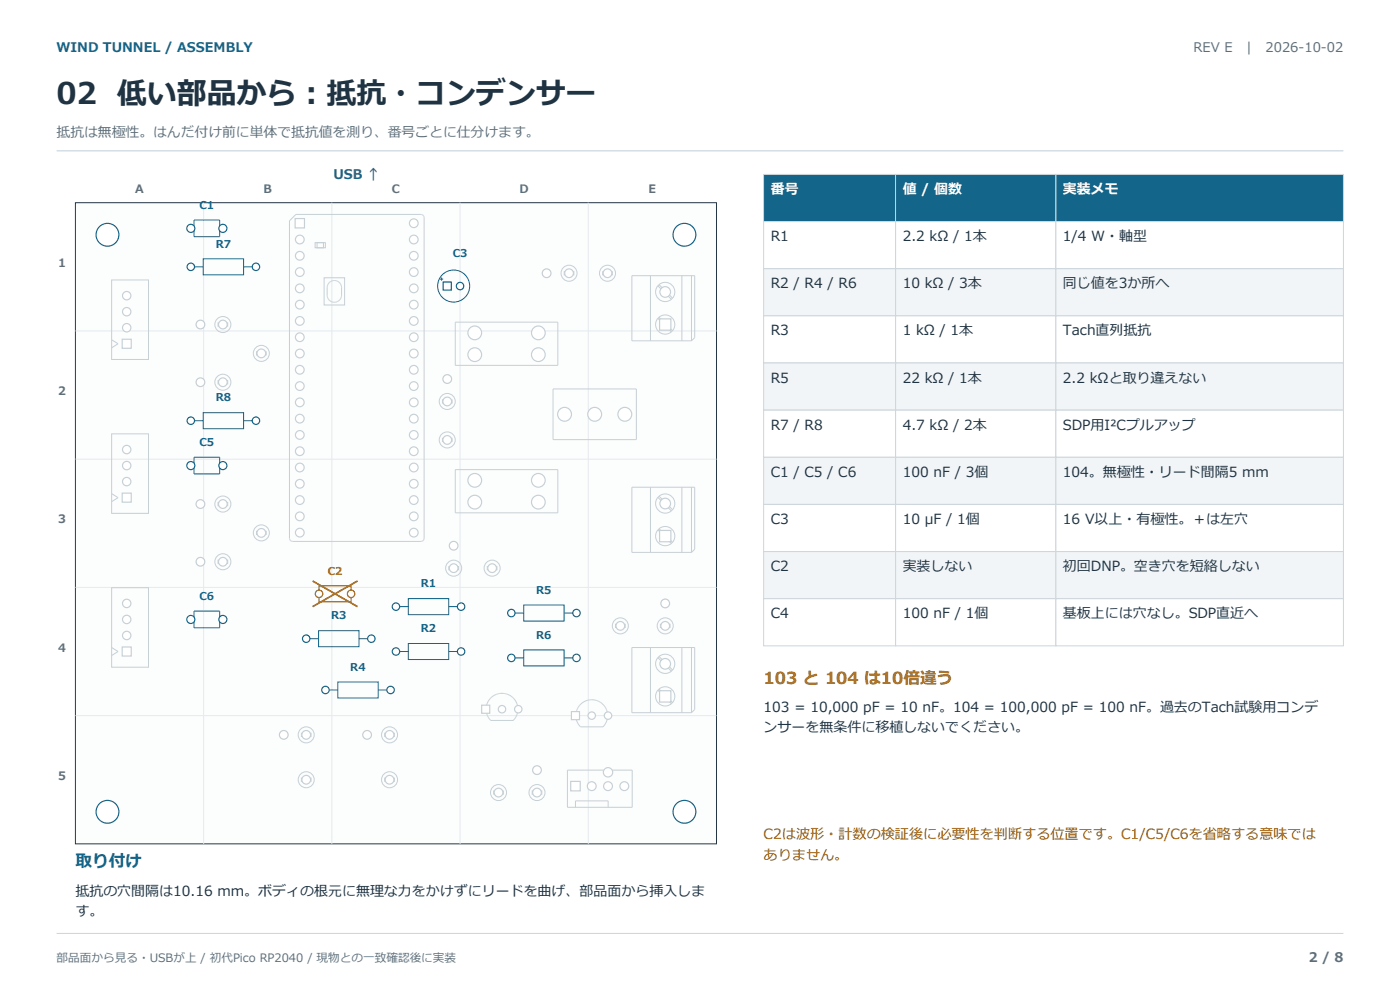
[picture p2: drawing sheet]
<svg xmlns="http://www.w3.org/2000/svg" width="297mm" height="210mm" viewBox="0 0 297 210" stroke-linecap="round" stroke-linejoin="round" font-family="sans-serif">
<path d="M12 32h273" fill="none" stroke="#bfcfd9" stroke-width=".21"/>
<path d="M16 43h136v136h-136z" fill-rule="evenodd" fill="#fcfdfd" stroke="#263743" stroke-width=".21"/>
<path d="M43.2 43v136M70.4 43v136M97.6 43v136M124.8 43v136M16 70.2h136M16 97.4h136M16 124.6h136M16 151.8h136" fill="none" stroke="#e4eaee" stroke-width=".21"/>
<path d="M41.2 46.7h5.4v3.5h-5.4z" fill="none" stroke="#14658a" stroke-width=".21"/>
<g fill="#fff" stroke="#14658a" stroke-width=".25">
<circle cx="40.5" cy="48.4" r=".86"/>
<circle cx="47.3" cy="48.4" r=".86"/>
</g>
<path d="M67.7 124.3h6.8v3.4h-6.8z" fill="none" stroke="#9c5900" stroke-width=".21"/>
<g fill="#fff" stroke="#9c5900" stroke-width=".25">
<circle cx="67.7" cy="126" r=".79"/>
<circle cx="74.5" cy="126" r=".79"/>
</g>
<path d="M66.3 123.2l9.5 5.5M75.8 123.2l-9.5 5.5" fill="none" stroke="#9c5900" stroke-width=".35"/>
<g fill="none" stroke="#14658a" stroke-width=".21">
<path d="M93.3 59.2h.7M93.7 58.9v.6"/>
<circle cx="96.2" cy="60.7" r="3.4"/>
</g>
<g fill="#fff" stroke="#14658a" stroke-width=".25">
<path d="M94 59.8h1.7v1.7h-1.7z" fill-rule="evenodd"/>
<circle cx="97.6" cy="60.7" r=".79"/>
</g>
<path d="M41.2 97h5.4v3.5h-5.4z" fill="none" stroke="#14658a" stroke-width=".21"/>
<g fill="#fff" stroke="#14658a" stroke-width=".25">
<circle cx="40.5" cy="98.8" r=".86"/>
<circle cx="47.3" cy="98.8" r=".86"/>
</g>
<path d="M41.2 129.6h5.4v3.6h-5.4z" fill="none" stroke="#14658a" stroke-width=".21"/>
<g fill="#fff" stroke="#14658a" stroke-width=".25">
<circle cx="40.5" cy="131.4" r=".86"/>
<circle cx="47.3" cy="131.4" r=".86"/>
</g>
<path d="M96.6 68.3h21.7v9.2h-21.7z" fill="none" stroke="#c7d0d5" stroke-width=".21"/>
<g fill="#fff" stroke="#c7d0d5" stroke-width=".25">
<circle cx="100.7" cy="70.6" r="1.46"/>
<circle cx="100.7" cy="75.2" r="1.46"/>
<circle cx="114.2" cy="70.6" r="1.46"/>
<circle cx="114.2" cy="75.2" r="1.46"/>
</g>
<path d="M96.6 99.6h21.7v9.2h-21.7z" fill="none" stroke="#c7d0d5" stroke-width=".21"/>
<g fill="#fff" stroke="#c7d0d5" stroke-width=".25">
<circle cx="100.7" cy="101.9" r="1.46"/>
<circle cx="100.7" cy="106.5" r="1.46"/>
<circle cx="114.2" cy="101.9" r="1.46"/>
<circle cx="114.2" cy="106.5" r="1.46"/>
</g>
<g fill="#fff" stroke="#c5cdd2" stroke-width=".25">
<circle cx="42.5" cy="81.1" r=".92"/>
<circle cx="42.5" cy="106.9" r=".92"/>
<circle cx="42.5" cy="119.2" r=".92"/>
<circle cx="94.9" cy="80.4" r=".92"/>
<circle cx="96.2" cy="115.8" r=".92"/>
<circle cx="60.2" cy="155.9" r=".92"/>
<circle cx="77.9" cy="155.9" r=".92"/>
<circle cx="113.9" cy="163.4" r=".92"/>
<circle cx="116" cy="58" r=".92"/>
<circle cx="141.1" cy="128" r=".92"/>
<circle cx="42.5" cy="68.8" r=".92"/>
</g>
<g fill="#fff" stroke="#14658a" stroke-width=".25">
<circle cx="22.8" cy="49.8" r="2.42"/>
<circle cx="145.2" cy="49.8" r="2.42"/>
<circle cx="22.8" cy="172.2" r="2.42"/>
<circle cx="145.2" cy="172.2" r="2.42"/>
</g>
<g fill="none" stroke="#c7d0d5" stroke-width=".21">
<path d="M134 58.5h13.4v13.1l-.7 .7h-12.7zM138 58.5v13.8M144.7 58.5v13.8M146.7 58.5v13.8M139.6 60.6l2.8 2.9M139.6 67.5l2.8 2.9M139.8 60.4l2.9 2.8M139.8 67.3l2.9 2.8"/>
<circle cx="141.1" cy="68.8" r="2.04"/>
<circle cx="141.1" cy="61.9" r="2.04"/>
</g>
<g fill="#fff" stroke="#c7d0d5" stroke-width=".25">
<path d="M139.9 67.6h2.4v2.4h-2.4z" fill-rule="evenodd"/>
<circle cx="141.1" cy="61.9" r="1.13"/>
</g>
<g fill="none" stroke="#c7d0d5" stroke-width=".21">
<path d="M134 103.4h13.4v13.1l-.7 .7h-12.7zM138 103.4v13.8M139.6 105.5l2.8 2.9M139.6 112.4l2.8 2.9M139.8 105.3l2.9 2.8M139.8 112.2l2.9 2.8M144.7 103.4v13.8M146.7 103.4v13.8"/>
<circle cx="141.1" cy="113.7" r="2.04"/>
<circle cx="141.1" cy="106.8" r="2.04"/>
</g>
<g fill="#fff" stroke="#c7d0d5" stroke-width=".25">
<path d="M139.9 112.5h2.4v2.4h-2.4z" fill-rule="evenodd"/>
<circle cx="141.1" cy="106.8" r="1.13"/>
</g>
<path d="M23.7 59.4h7.8v16.9h-7.8zM23.7 72.1l1.3 .8-1.3 .9" fill="none" stroke="#c7d0d5" stroke-width=".21"/>
<g fill="#fff" stroke="#c7d0d5" stroke-width=".25">
<path d="M25.9 72h1.9v1.9h-1.9z" fill-rule="evenodd"/>
<circle cx="26.9" cy="69.5" r=".89"/>
<circle cx="26.9" cy="66.1" r=".89"/>
<circle cx="26.9" cy="62.7" r=".89"/>
</g>
<path d="M23.7 92h7.8v16.9h-7.8zM23.7 104.7l1.3 .9-1.3 .8" fill="none" stroke="#c7d0d5" stroke-width=".21"/>
<g fill="#fff" stroke="#c7d0d5" stroke-width=".25">
<path d="M25.9 104.6h1.9v1.9h-1.9z" fill-rule="evenodd"/>
<circle cx="26.9" cy="102.2" r=".89"/>
<circle cx="26.9" cy="98.8" r=".89"/>
<circle cx="26.9" cy="95.4" r=".89"/>
</g>
<path d="M23.7 124.7h7.8v16.8h-7.8zM23.7 137.3l1.3 .9-1.3 .8" fill="none" stroke="#c7d0d5" stroke-width=".21"/>
<g fill="#fff" stroke="#c7d0d5" stroke-width=".25">
<path d="M25.9 137.2h1.9v2h-1.9z" fill-rule="evenodd"/>
<circle cx="26.9" cy="134.8" r=".89"/>
<circle cx="26.9" cy="131.4" r=".89"/>
<circle cx="26.9" cy="128" r=".89"/>
</g>
<g fill="none" stroke="#c7d0d5" stroke-width=".21">
<path d="M134 137.4h13.4v13.1l-.7 .7h-12.7zM138 137.4v13.8M139.6 139.5l2.8 2.9M139.8 139.3l2.9 2.8M144.7 137.4v13.8M146.7 137.4v13.8M139.6 146.4l2.8 2.9M139.8 146.2l2.9 2.8"/>
<circle cx="141.1" cy="140.8" r="2.04"/>
<circle cx="141.1" cy="147.7" r="2.04"/>
</g>
<g fill="#fff" stroke="#c7d0d5" stroke-width=".25">
<path d="M139.9 146.5h2.4v2.4h-2.4z" fill-rule="evenodd"/>
<circle cx="141.1" cy="140.8" r="1.13"/>
</g>
<path d="M122.1 171.2v-1.3h6.9v1.3M128.1 163.4h-7.7v7.8h13.7v-7.8h-4.2" fill="none" stroke="#c7d0d5" stroke-width=".21"/>
<g fill="#fff" stroke="#c7d0d5" stroke-width=".25">
<path d="M121.1 165.8h2v2h-2z" fill-rule="evenodd"/>
<circle cx="129" cy="163.8" r=".99"/>
<circle cx="125.5" cy="166.8" r=".94"/>
<circle cx="129" cy="166.8" r=".94"/>
<circle cx="132.4" cy="166.8" r=".94"/>
</g>
<path d="M123.1 149.5a3.4 3.4 0 0 1 4.8-.1 3.4 3.4 0 0 1 0 4.8h-4.7a3.3 3.3 0 0 1-.1-4.7z" fill="none" stroke="#c7d0d5" stroke-width=".21"/>
<g fill="#fff" stroke="#c7d0d5" stroke-width=".25">
<path d="M121.2 150.9h1.7v1.8h-1.7z" fill-rule="evenodd"/>
<circle cx="125.5" cy="151.8" r=".79"/>
<circle cx="129" cy="151.8" r=".79"/>
</g>
<path d="M104.1 152.8a3.4 3.4 0 0 1 0-4.7 3.4 3.4 0 0 1 4.8 0 3.4 3.4 0 0 1 0 4.7M104.1 152.8h4.8" fill="none" stroke="#c7d0d5" stroke-width=".21"/>
<g fill="#fff" stroke="#c7d0d5" stroke-width=".25">
<path d="M102.2 149.6h1.7v1.7h-1.7z" fill-rule="evenodd"/>
<circle cx="106.5" cy="150.4" r=".79"/>
<circle cx="109.9" cy="150.4" r=".79"/>
</g>
<path d="M84 128.7h2.6M86.6 127h8.6v3.4h-8.6zM95.2 128.7h2.6" fill="none" stroke="#14658a" stroke-width=".21"/>
<g fill="#fff" stroke="#14658a" stroke-width=".25">
<circle cx="84" cy="128.7" r=".79"/>
<circle cx="97.8" cy="128.7" r=".79"/>
</g>
<path d="M84 138.2h2.6M86.6 136.5h8.6v3.4h-8.6zM95.2 138.2h2.6" fill="none" stroke="#14658a" stroke-width=".21"/>
<g fill="#fff" stroke="#14658a" stroke-width=".25">
<circle cx="84" cy="138.2" r=".79"/>
<circle cx="97.8" cy="138.2" r=".79"/>
</g>
<path d="M65 135.5h2.6M67.6 133.8h8.6v3.4h-8.6zM76.2 135.5h2.6" fill="none" stroke="#14658a" stroke-width=".21"/>
<g fill="#fff" stroke="#14658a" stroke-width=".25">
<circle cx="65" cy="135.5" r=".79"/>
<circle cx="78.8" cy="135.5" r=".79"/>
</g>
<path d="M69 146.4h2.7M71.7 144.7h8.5v3.4h-8.5zM80.2 146.4h2.7" fill="none" stroke="#14658a" stroke-width=".21"/>
<g fill="#fff" stroke="#14658a" stroke-width=".25">
<circle cx="69" cy="146.4" r=".79"/>
<circle cx="82.9" cy="146.4" r=".79"/>
</g>
<path d="M108.5 130h2.6M111.1 128.3h8.6v3.4h-8.6zM119.7 130h2.6" fill="none" stroke="#14658a" stroke-width=".21"/>
<g fill="#fff" stroke="#14658a" stroke-width=".25">
<circle cx="108.5" cy="130" r=".79"/>
<circle cx="122.3" cy="130" r=".79"/>
</g>
<path d="M108.5 139.6h2.6M111.1 137.9h8.6v3.4h-8.6zM119.7 139.6h2.6" fill="none" stroke="#14658a" stroke-width=".21"/>
<g fill="#fff" stroke="#14658a" stroke-width=".25">
<circle cx="108.5" cy="139.6" r=".79"/>
<circle cx="122.3" cy="139.6" r=".79"/>
</g>
<path d="M40.5 56.6h2.6M43.1 54.9h8.6v3.4h-8.6zM51.7 56.6h2.6" fill="none" stroke="#14658a" stroke-width=".21"/>
<g fill="#fff" stroke="#14658a" stroke-width=".25">
<circle cx="40.5" cy="56.6" r=".79"/>
<circle cx="54.3" cy="56.6" r=".79"/>
</g>
<path d="M40.5 89.2h2.6M43.1 87.5h8.6v3.4h-8.6zM51.7 89.2h2.6" fill="none" stroke="#14658a" stroke-width=".21"/>
<g fill="#fff" stroke="#14658a" stroke-width=".25">
<circle cx="40.5" cy="89.2" r=".79"/>
<circle cx="54.3" cy="89.2" r=".79"/>
</g>
<path d="M117.3 82.5h17.7v10.8h-17.7z" fill="none" stroke="#c7d0d5" stroke-width=".21"/>
<g fill="#fff" stroke="#c7d0d5" stroke-width=".25">
<circle cx="132.6" cy="87.9" r="1.47"/>
<circle cx="126.2" cy="87.9" r="1.47"/>
<circle cx="119.8" cy="87.9" r="1.47"/>
</g>
<g fill="none" stroke="#c7d0d5" stroke-width=".21">
<path d="M104.7 167.8h2.1v.7h-2.1z"/>
<circle cx="105.8" cy="168.1" r="1.7"/>
</g>
<circle cx="105.8" cy="168.1" r=".92" fill="#fff" stroke="#c7d0d5" stroke-width=".25"/>
<g fill="none" stroke="#c7d0d5" stroke-width=".21">
<path d="M46.3 80.7h2v.7h-2z"/>
<circle cx="47.3" cy="81.1" r="1.7"/>
</g>
<circle cx="47.3" cy="81.1" r=".92" fill="#fff" stroke="#c7d0d5" stroke-width=".25"/>
<g fill="none" stroke="#c7d0d5" stroke-width=".21">
<path d="M46.3 106.6h2v.7h-2z"/>
<circle cx="47.3" cy="106.9" r="1.7"/>
</g>
<circle cx="47.3" cy="106.9" r=".92" fill="#fff" stroke="#c7d0d5" stroke-width=".25"/>
<g fill="none" stroke="#c7d0d5" stroke-width=".21">
<path d="M46.3 118.8h2v.7h-2z"/>
<circle cx="47.3" cy="119.2" r="1.7"/>
</g>
<circle cx="47.3" cy="119.2" r=".92" fill="#fff" stroke="#c7d0d5" stroke-width=".25"/>
<g fill="none" stroke="#c7d0d5" stroke-width=".21">
<path d="M127.9 57.6h2v.7h-2z"/>
<circle cx="128.9" cy="58" r="1.7"/>
</g>
<circle cx="128.9" cy="58" r=".92" fill="#fff" stroke="#c7d0d5" stroke-width=".25"/>
<g fill="none" stroke="#c7d0d5" stroke-width=".21">
<path d="M130.6 132.4h2v.7h-2z"/>
<circle cx="131.6" cy="132.8" r="1.7"/>
</g>
<circle cx="131.6" cy="132.8" r=".92" fill="#fff" stroke="#c7d0d5" stroke-width=".25"/>
<g fill="none" stroke="#c7d0d5" stroke-width=".21">
<path d="M54.4 74.6h2.1v.7h-2.1z"/>
<circle cx="55.4" cy="75" r="1.7"/>
</g>
<circle cx="55.4" cy="75" r=".92" fill="#fff" stroke="#c7d0d5" stroke-width=".25"/>
<g fill="none" stroke="#c7d0d5" stroke-width=".21">
<path d="M54.4 112.7h2.1v.7h-2.1z"/>
<circle cx="55.4" cy="113" r="1.7"/>
</g>
<circle cx="55.4" cy="113" r=".92" fill="#fff" stroke="#c7d0d5" stroke-width=".25"/>
<g fill="none" stroke="#c7d0d5" stroke-width=".21">
<path d="M93.9 93h2v.7h-2z"/>
<circle cx="94.9" cy="93.3" r="1.7"/>
</g>
<circle cx="94.9" cy="93.3" r=".92" fill="#fff" stroke="#c7d0d5" stroke-width=".25"/>
<g fill="none" stroke="#c7d0d5" stroke-width=".21">
<path d="M103.4 120.2h2v.7h-2z"/>
<circle cx="104.4" cy="120.5" r="1.7"/>
</g>
<circle cx="104.4" cy="120.5" r=".92" fill="#fff" stroke="#c7d0d5" stroke-width=".25"/>
<g fill="none" stroke="#c7d0d5" stroke-width=".21">
<path d="M63.9 165.1h2.1v.6h-2.1z"/>
<circle cx="65" cy="165.4" r="1.7"/>
</g>
<circle cx="65" cy="165.4" r=".92" fill="#fff" stroke="#c7d0d5" stroke-width=".25"/>
<g fill="none" stroke="#c7d0d5" stroke-width=".21">
<path d="M93.9 84.8h2v.7h-2z"/>
<circle cx="94.9" cy="85.2" r="1.7"/>
</g>
<circle cx="94.9" cy="85.2" r=".92" fill="#fff" stroke="#c7d0d5" stroke-width=".25"/>
<g fill="none" stroke="#c7d0d5" stroke-width=".21">
<path d="M81.6 165.1h2.1v.6h-2.1z"/>
<circle cx="82.6" cy="165.4" r="1.7"/>
</g>
<circle cx="82.6" cy="165.4" r=".92" fill="#fff" stroke="#c7d0d5" stroke-width=".25"/>
<g fill="none" stroke="#c7d0d5" stroke-width=".21">
<path d="M95.2 120.2h2.1v.7h-2.1z"/>
<circle cx="96.2" cy="120.5" r="1.7"/>
</g>
<circle cx="96.2" cy="120.5" r=".92" fill="#fff" stroke="#c7d0d5" stroke-width=".25"/>
<g fill="none" stroke="#c7d0d5" stroke-width=".21">
<path d="M63.9 155.5h2.1v.7h-2.1z"/>
<circle cx="65" cy="155.9" r="1.7"/>
</g>
<circle cx="65" cy="155.9" r=".92" fill="#fff" stroke="#c7d0d5" stroke-width=".25"/>
<g fill="none" stroke="#c7d0d5" stroke-width=".21">
<path d="M81.6 155.5h2.1v.7h-2.1z"/>
<circle cx="82.6" cy="155.9" r="1.7"/>
</g>
<circle cx="82.6" cy="155.9" r=".92" fill="#fff" stroke="#c7d0d5" stroke-width=".25"/>
<g fill="none" stroke="#c7d0d5" stroke-width=".21">
<path d="M112.9 167.8h2v.7h-2z"/>
<circle cx="113.9" cy="168.1" r="1.7"/>
</g>
<circle cx="113.9" cy="168.1" r=".92" fill="#fff" stroke="#c7d0d5" stroke-width=".25"/>
<g fill="none" stroke="#c7d0d5" stroke-width=".21">
<path d="M119.7 57.6h2v.7h-2z"/>
<circle cx="120.7" cy="58" r="1.7"/>
</g>
<circle cx="120.7" cy="58" r=".92" fill="#fff" stroke="#c7d0d5" stroke-width=".25"/>
<g fill="none" stroke="#c7d0d5" stroke-width=".21">
<path d="M140.1 132.4h2v.7h-2z"/>
<circle cx="141.1" cy="132.8" r="1.7"/>
</g>
<circle cx="141.1" cy="132.8" r=".92" fill="#fff" stroke="#c7d0d5" stroke-width=".25"/>
<g fill="none" stroke="#c7d0d5" stroke-width=".21">
<path d="M46.3 68.5h2v.7h-2z"/>
<circle cx="47.3" cy="68.8" r="1.7"/>
</g>
<circle cx="47.3" cy="68.8" r=".92" fill="#fff" stroke="#c7d0d5" stroke-width=".25"/>
<g fill="none" stroke="#c7d0d5" stroke-width=".21">
<path d="M66.9 51.5h2.1v1.1h-2.1zM67.3 51.5h1.3v1.1h-1.3zM68.8 58.9h4.3v5.8h-4.3zM69.8 59.9a1.53 1.53 0 0 1 1.7-.3 1.53 1.53 0 0 1 1 1.4v1.6a1.53 1.53 0 0 1-1.6 1.5 1.53 1.53 0 0 1-1.5-1.5v-1.9zM89.3 45.5h-26.5l-1.4 1.3v67.4M89.3 45.5h.1M89.4 45.5h.1M89.5 45.5h.1M89.5 45.5l.2 .1M89.7 45.6h.1M89.7 45.6v.1M89.7 45.7l.1 .1"/>
<path d="M89.8 45.8h.1M89.9 45.8h.1M89.9 45.8v.2M89.9 46h.1M90 46v.1M90 46.1h.1M90 46.1v68.1M61.4 114.2h.1M61.4 114.2v.1M61.4 114.3h.1M61.4 114.3v.1M61.4 114.4h.1"/>
<path d="M61.5 114.4v.1M61.5 114.5h.1M61.5 114.5v.1M61.5 114.6h.1M61.6 114.6h.1M61.6 114.6v.1M61.6 114.7h.1M61.7 114.7h.1M61.7 114.7l.1 .1M61.8 114.8h.1M61.9 114.8h.1M62 114.8h.1"/>
<path d="M62 114.8h27.3M89.3 114.8h.1M89.4 114.8h-.1M89.4 114.8h.1M89.5 114.8h-.1M89.5 114.8h.1M89.6 114.8h-.1M89.6 114.8h.1M89.7 114.7l-.1 .1M89.7 114.7h.1M89.8 114.6l-.1 .1M89.9 114.5l-.1 .1"/>
<path d="M89.9 114.5h.1M89.9 114.4v.1M89.9 114.4h.1M90 114.3l-.1 .1M90 114.3h.1M90 114.2v.1M90 114.2h.1"/>
</g>
<g fill="#fff" stroke="#c7d0d5" stroke-width=".25">
<path d="M62.6 46.4h2v1.9h-2z" fill-rule="evenodd"/>
<circle cx="63.6" cy="50.8" r=".92"/>
<circle cx="63.6" cy="54.3" r=".92"/>
<circle cx="63.6" cy="57.7" r=".92"/>
<circle cx="63.6" cy="61.2" r=".92"/>
<circle cx="63.6" cy="64.6" r=".92"/>
<circle cx="63.6" cy="68.1" r=".92"/>
<circle cx="63.6" cy="71.5" r=".92"/>
<circle cx="63.6" cy="75" r=".92"/>
<circle cx="63.6" cy="78.4" r=".92"/>
<circle cx="63.6" cy="81.9" r=".92"/>
<circle cx="63.6" cy="85.4" r=".92"/>
<circle cx="63.6" cy="88.8" r=".92"/>
<circle cx="63.6" cy="92.3" r=".92"/>
<circle cx="63.6" cy="95.7" r=".92"/>
<circle cx="63.6" cy="99.2" r=".92"/>
<circle cx="63.6" cy="102.6" r=".92"/>
<circle cx="63.6" cy="106.1" r=".92"/>
<circle cx="63.6" cy="109.5" r=".92"/>
<circle cx="63.6" cy="113" r=".92"/>
<circle cx="87.8" cy="113" r=".92"/>
<circle cx="87.8" cy="109.5" r=".92"/>
<circle cx="87.8" cy="106.1" r=".92"/>
<circle cx="87.8" cy="102.6" r=".92"/>
<circle cx="87.8" cy="99.2" r=".92"/>
<circle cx="87.8" cy="95.7" r=".92"/>
<circle cx="87.8" cy="92.3" r=".92"/>
<circle cx="87.8" cy="88.8" r=".92"/>
<circle cx="87.8" cy="85.4" r=".92"/>
<circle cx="87.8" cy="81.9" r=".92"/>
<circle cx="87.8" cy="78.4" r=".92"/>
<circle cx="87.8" cy="75" r=".92"/>
<circle cx="87.8" cy="71.5" r=".92"/>
<circle cx="87.8" cy="68.1" r=".92"/>
<circle cx="87.8" cy="64.6" r=".92"/>
<circle cx="87.8" cy="61.2" r=".92"/>
<circle cx="87.8" cy="57.7" r=".92"/>
<circle cx="87.8" cy="54.3" r=".92"/>
<circle cx="87.8" cy="50.8" r=".92"/>
<circle cx="87.8" cy="47.4" r=".92"/>
</g>
<g fill="#14658a" stroke="#ccd6dd" stroke-width=".21">
<path d="M162 37h28v10h-28z" fill-rule="evenodd"/>
<path d="M190 37h34v10h-34z" fill-rule="evenodd"/>
<path d="M224 37h61v10h-61z" fill-rule="evenodd"/>
</g>
<g fill="#fff" stroke="#ccd6dd" stroke-width=".21">
<path d="M162 47h28v10h-28z" fill-rule="evenodd"/>
<path d="M190 47h34v10h-34z" fill-rule="evenodd"/>
<path d="M224 47h61v10h-61z" fill-rule="evenodd"/>
</g>
<g fill="#f1f5f7" stroke="#ccd6dd" stroke-width=".21">
<path d="M162 57h28v10h-28z" fill-rule="evenodd"/>
<path d="M190 57h34v10h-34z" fill-rule="evenodd"/>
<path d="M224 57h61v10h-61z" fill-rule="evenodd"/>
</g>
<g fill="#fff" stroke="#ccd6dd" stroke-width=".21">
<path d="M162 67h28v10h-28z" fill-rule="evenodd"/>
<path d="M190 67h34v10h-34z" fill-rule="evenodd"/>
<path d="M224 67h61v10h-61z" fill-rule="evenodd"/>
</g>
<g fill="#f1f5f7" stroke="#ccd6dd" stroke-width=".21">
<path d="M162 77h28v10h-28z" fill-rule="evenodd"/>
<path d="M190 77h34v10h-34z" fill-rule="evenodd"/>
<path d="M224 77h61v10h-61z" fill-rule="evenodd"/>
</g>
<g fill="#fff" stroke="#ccd6dd" stroke-width=".21">
<path d="M162 87h28v10h-28z" fill-rule="evenodd"/>
<path d="M190 87h34v10h-34z" fill-rule="evenodd"/>
<path d="M224 87h61v10h-61z" fill-rule="evenodd"/>
</g>
<g fill="#f1f5f7" stroke="#ccd6dd" stroke-width=".21">
<path d="M162 97h28v10h-28z" fill-rule="evenodd"/>
<path d="M190 97h34v10h-34z" fill-rule="evenodd"/>
<path d="M224 97h61v10h-61z" fill-rule="evenodd"/>
</g>
<g fill="#fff" stroke="#ccd6dd" stroke-width=".21">
<path d="M162 107h28v10h-28z" fill-rule="evenodd"/>
<path d="M190 107h34v10h-34z" fill-rule="evenodd"/>
<path d="M224 107h61v10h-61z" fill-rule="evenodd"/>
</g>
<g fill="#f1f5f7" stroke="#ccd6dd" stroke-width=".21">
<path d="M162 117h28v10h-28z" fill-rule="evenodd"/>
<path d="M190 117h34v10h-34z" fill-rule="evenodd"/>
<path d="M224 117h61v10h-61z" fill-rule="evenodd"/>
</g>
<g fill="#fff" stroke="#ccd6dd" stroke-width=".21">
<path d="M162 127h28v10h-28z" fill-rule="evenodd"/>
<path d="M190 127h34v10h-34z" fill-rule="evenodd"/>
<path d="M224 127h61v10h-61z" fill-rule="evenodd"/>
</g>
<path d="M12 198h273" fill="none" stroke="#cbd5dc" stroke-width=".21"/>
<text font-size="6.3" fill="#203342" x="12" y="22">02 低い部品から：抵抗・コンデンサー</text>
<text font-size="3.5" fill="#9c5900" x="162" y="145">103 と 104 は10倍違う</text>
<text font-size="3.5" fill="#14658a" x="16" y="184">取り付け</text>
<g font-size="3" fill="#fff">
<text x="163.5" y="41.2">番号</text>
<text x="191.5" y="41.2">値 / 個数</text>
<text x="225.5" y="41.2">実装メモ</text>
</g>
<g font-size="3" fill="#203342">
<text x="163.5" y="51.2">R1</text>
<text x="191.5" y="51.2">2.2 kΩ / 1本</text>
<text x="225.5" y="51.2">1/4 W・軸型</text>
<text x="163.5" y="61.2">R2 / R4 / R6</text>
<text x="191.5" y="61.2">10 kΩ / 3本</text>
<text x="225.5" y="61.2">同じ値を3か所へ</text>
<text x="163.5" y="71.2">R3</text>
<text x="191.5" y="71.2">1 kΩ / 1本</text>
<text x="225.5" y="71.2">Tach直列抵抗</text>
<text x="163.5" y="81.2">R5</text>
<text x="191.5" y="81.2">22 kΩ / 1本</text>
<text x="225.5" y="81.2">2.2 kΩと取り違えない</text>
<text x="163.5" y="91.2">R7 / R8</text>
<text x="191.5" y="91.2">4.7 kΩ / 2本</text>
<text x="225.5" y="91.2">SDP用I²Cプルアップ</text>
<text x="163.5" y="101.2">C1 / C5 / C6</text>
<text x="191.5" y="101.2">100 nF / 3個</text>
<text x="225.5" y="101.2">104。無極性・リード間隔5 mm</text>
<text x="163.5" y="111.2">C3</text>
<text x="191.5" y="111.2">10 µF / 1個</text>
<text x="225.5" y="111.2">16 V以上・有極性。＋は左穴</text>
<text x="163.5" y="121.2">C2</text>
<text x="191.5" y="121.2">実装しない</text>
<text x="225.5" y="121.2">初回DNP。空き穴を短絡しない</text>
<text x="163.5" y="131.2">C4</text>
<text x="191.5" y="131.2">100 nF / 1個</text>
<text x="225.5" y="131.2">基板上には穴なし。SDP直近へ</text>
<text x="162" y="151">103 = 10,000 pF = 10 nF。104 = 100,000 pF = 100 nF。過去のTach試験用コンデ</text>
<text x="162" y="155.3">ンサーを無条件に移植しないでください。</text>
<text x="16" y="190">抵抗の穴間隔は10.16 mm。ボディの根元に無理な力をかけずにリードを曲げ、部品面から挿入しま</text>
<text x="16" y="194.3">す。</text>
</g>
<g font-size="3" fill="#9c5900">
<text x="162" y="178">C2は波形・計数の検証後に必要性を判断する位置です。C1/C5/C6を省略する意味では</text>
<text x="162" y="182.4">ありません。</text>
</g>
<text font-size="2.9" fill="#60707b" x="12" y="29">抵抗は無極性。はんだ付け前に単体で抵抗値を測り、番号ごとに仕分けます。</text>
<text font-size="2.8" fill="#14658a" x="12" y="11">WIND TUNNEL / ASSEMBLY</text>
<g font-size="2.8" fill="#60707b">
<text x="253.2" y="11">REV E</text>
<text x="264.4" y="11">|</text>
<text x="268.5" y="11">2026-10-02</text>
<text x="277.6" y="204">2 / 8</text>
</g>
<text font-size="2.8" fill="#1b775d" x="70.7" y="38">USB ↑</text>
<g font-size="2.5" fill="#60707b">
<text x="28.7" y="41">A</text>
<text x="55.9" y="41">B</text>
<text x="83.2" y="41">C</text>
<text x="110.2" y="41">D</text>
<text x="137.6" y="41">E</text>
<text x="12.3" y="56.6">1</text>
<text x="12.3" y="83.8">2</text>
<text x="12.3" y="111">3</text>
<text x="12.3" y="138.2">4</text>
<text x="12.3" y="165.4">5</text>
<text x="12" y="204">部品面から見る・USBが上 / 初代Pico RP2040 / 現物との一致確認後に実装</text>
</g>
<g font-size="2.3" fill="#14658a">
<text x="42.3" y="44.4">C1</text>
<text x="45.8" y="52.5">R7</text>
<text x="96" y="54.6">C3</text>
<text x="45.8" y="85.2">R8</text>
<text x="42.3" y="94.7">C5</text>
<text x="89.3" y="124.6">R1</text>
<text x="113.8" y="126">R5</text>
<text x="42.3" y="127.3">C6</text>
<text x="70.2" y="131.4">R3</text>
<text x="89.3" y="134.1">R2</text>
<text x="113.8" y="135.5">R6</text>
<text x="74.3" y="142.3">R4</text>
</g>
<text font-size="2.3" fill="#9c5900" x="69.5" y="121.9">C2</text>
</svg>
